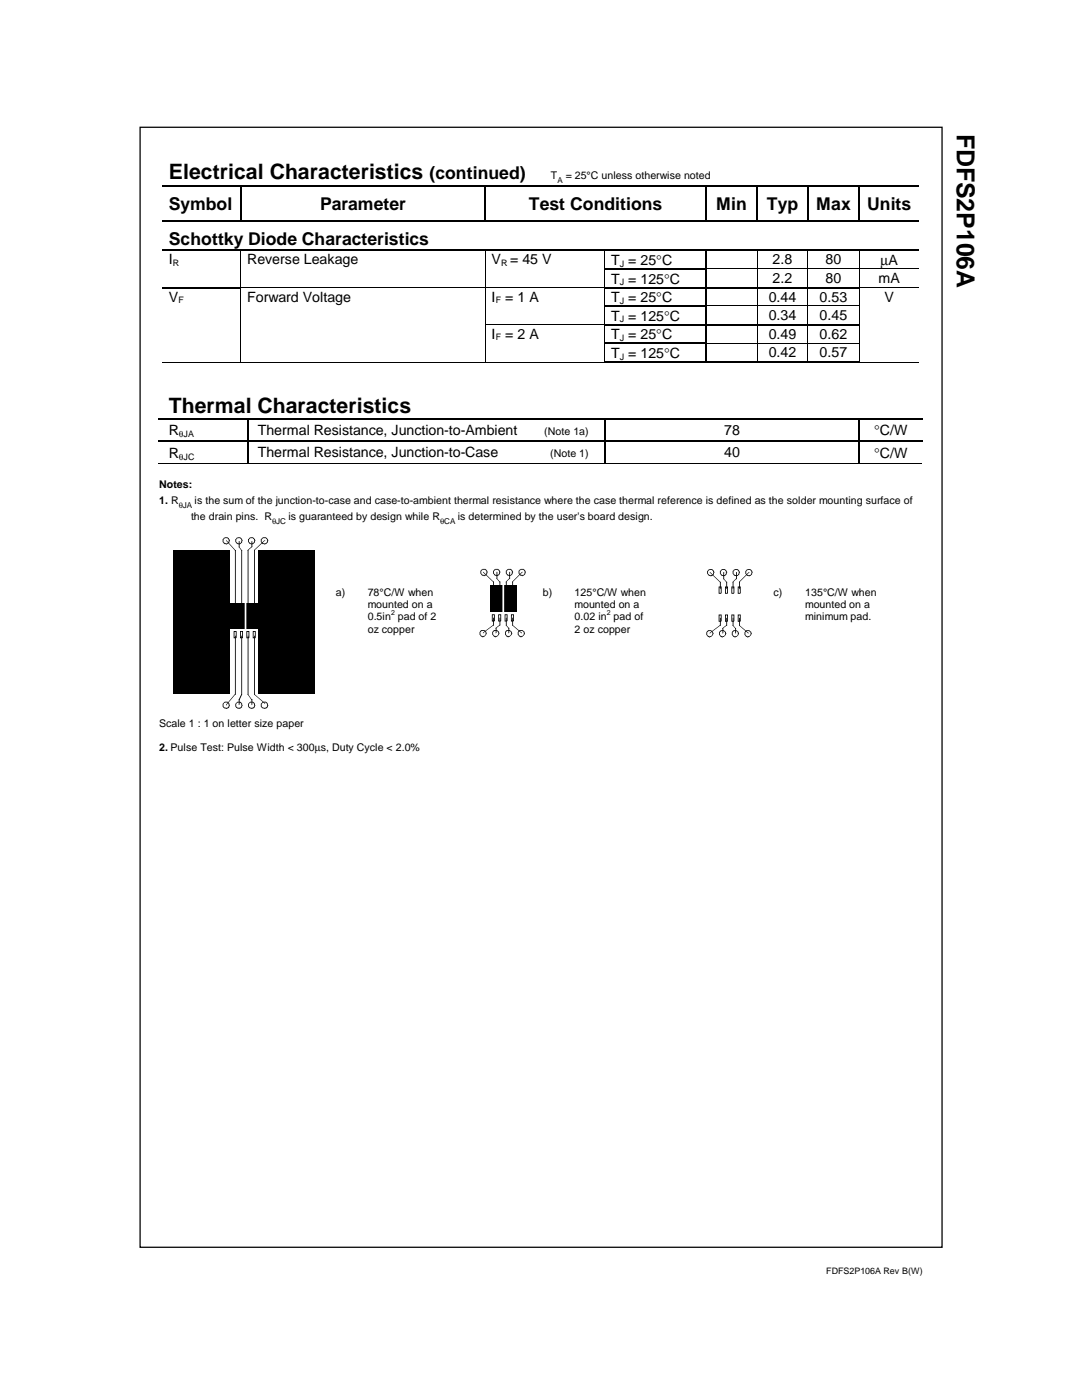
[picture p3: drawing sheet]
<svg xmlns="http://www.w3.org/2000/svg" width="216mm" height="279mm" viewBox="0 0 216 279" stroke-linecap="round" stroke-linejoin="round" font-family="sans-serif">
<g fill="none" stroke="#000" stroke-width=".25">
<path d="M28 25.4h160v223.5h-160zM32.3 37.1h15.6M48.1 37.2v6.9M48.2 37.1h48.5M96.8 37.2v6.9M97 37.1h43.8M140.9 37.2v6.9M141 37.1h9.9M151.1 37.2v6.9M151.2 37.1h9.9M161.2 37.2v6.9M161.3 37.1h10"/>
<path d="M171.4 37.2v6.9M171.5 37.1h11.9M32.3 44.2h15.6M32.3 50h15.7M32.3 57.4h15.7M48.2 44.2h48.5M48.2 50h48.5M97 44.2h43.8M97 50h23.6M120.7 53.7h20.1M120.7 57.4h20.1M120.8 50h20"/>
<path d="M140.9 50.1v3.5M140.9 53.8v3.5M140.9 57.5v3.5M141 44.2h9.9M141 50h10M141 57.4h10M151.2 44.2h9.9M151.2 50h9.9M151.2 57.4h9.9M161.3 44.2h10M161.4 50h9.9M161.4 57.4h9.9"/>
<path d="M171.5 44.2h11.9M171.6 50h11.8M120.7 61.1h20.1M120.7 64.8h20.1M120.7 68.5h20.1M120.7 72.3h20.1M140.9 61.2v3.5M140.9 64.9v3.5M140.9 68.7v3.5M141 64.8h10M141 72.3h10M151.2 64.8h9.9"/>
<path d="M151.2 72.3h9.9M161.4 64.8h9.9M161.4 72.3h9.9M31.6 83.6h17.8M31.6 88.1h17.8M49.5 83.7v4.3M49.5 88.2v4.3M49.7 83.6h70.8M49.7 88.1h70.8M120.7 83.7v4.3M120.7 88.2v4.3M120.8 83.6h50.5"/>
<path d="M120.8 88.1h50.5M171.5 83.7v4.3M171.5 88.2v4.3M171.6 83.6h12.4M171.6 88.1h12.4"/>
</g>
<g fill="#000">
<path d="M47.9 37h.3v.2h-.3zM96.7 37h.3v.2h-.3zM140.8 37h.2v.2h-.2zM150.9 37h.3v.2h-.3zM161.1 37h.2v.2h-.2zM171.3 37h.2v.2h-.2zM47.9 44.1h.3v.2h-.3zM48 49.8h.2v.3h-.2zM48 53.6h.1v.2h-.1zM48 57.3h.1v.2h-.1zM96.7 44.1h.3v.2h-.3zM96.7 49.8h.3v.3h-.3z"/>
<path d="M96.7 53.6h.2v.2h-.2zM96.7 57.3h.2v.2h-.2zM120.6 49.8h.2v.3h-.2zM120.6 53.6h.1v.2h-.1zM120.6 57.3h.1v.2h-.1zM140.8 44.1h.2v.2h-.2zM140.8 49.8h.2v.3h-.2zM140.8 53.6h.2v.2h-.2zM140.8 57.3h.2v.2h-.2zM150.9 44.1h.3v.2h-.3zM151 49.8h.2v.3h-.2zM151 53.6h.1v.2h-.1z"/>
<path d="M151 57.3h.2v.2h-.2zM161.1 44.1h.2v.2h-.2zM161.1 49.8h.3v.3h-.3zM161.1 53.6h.2v.2h-.2zM161.1 57.3h.3v.2h-.3zM171.3 44.1h.2v.2h-.2zM171.3 49.8h.3v.3h-.3zM171.3 53.6h.2v.2h-.2zM171.3 57.3h.2v.2h-.2zM48 61h.1v.2h-.1zM48 64.7h.1v.2h-.1zM48 68.4h.1v.3h-.1z"/>
<path d="M48 72.2h.1v.1h-.1zM96.7 61h.2v.2h-.2zM96.7 64.7h.2v.2h-.2zM96.7 68.4h.2v.3h-.2zM96.7 72.2h.2v.1h-.2zM120.6 61h.1v.2h-.1zM120.6 64.7h.1v.2h-.1zM120.6 68.4h.1v.3h-.1zM120.6 72.2h.1v.1h-.1zM140.8 61h.2v.2h-.2zM140.8 64.7h.2v.2h-.2zM140.8 68.4h.2v.3h-.2z"/>
<path d="M140.8 72.2h.2v.2h-.2zM151 61h.1v.2h-.1zM151 64.7h.2v.2h-.2zM151 68.4h.1v.3h-.1zM151 72.2h.2v.2h-.2zM161.1 61h.2v.2h-.2zM161.1 64.7h.3v.2h-.3zM161.1 68.4h.2v.3h-.2zM161.1 72.2h.3v.2h-.3zM171.3 61h.2v.2h-.2zM171.3 64.7h.2v.2h-.2zM171.3 68.4h.2v.3h-.2z"/>
<path d="M171.3 72.2h.2v.1h-.2zM49.4 83.4h.3v.3h-.3zM49.4 88h.3v.2h-.3zM49.4 92.5h.2v.1h-.2zM120.5 83.4h.3v.3h-.3zM120.5 88h.3v.2h-.3zM120.5 92.5h.2v.1h-.2zM171.3 83.4h.3v.3h-.3zM171.3 88h.3v.2h-.3zM171.3 92.5h.2v.1h-.2z"/>
</g>
<g fill="none" stroke="#000" stroke-width=".2">
<path d="M48.1 50.1v3.5M48.1 53.8v3.5M48.1 57.5v3.5M48.1 57.4h48.6M96.8 50.1v3.5M96.8 53.8v3.5M96.8 57.5v3.5M96.9 57.4h23.7M120.7 50.1v3.5M120.7 53.8v3.5M120.7 57.5v3.5M141 53.6h10"/>
<path d="M151.1 50.1v3.5M151.1 53.8v3.5M151.1 57.5v3.5M151.1 53.6h10M161.2 50.1v3.5M161.2 53.8v3.5M161.2 57.5v3.5M161.3 53.6h10M171.4 50.1v3.5M171.4 53.8v3.5M171.4 57.5v3.5M171.5 53.6h11.9"/>
<path d="M171.5 57.4h11.9M32.3 72.3h15.7M48.1 61.2v3.5M48.1 64.9v3.5M48.1 68.7v3.5M48.1 72.3h48.6M96.8 61.2v3.5M96.8 64.9v3.5M96.8 68.7v3.5M96.9 64.8h23.7M96.9 72.3h23.7M120.7 61.2v3.5"/>
<path d="M120.7 64.9v3.5M120.7 68.7v3.5M141 61h10M141 68.5h10M151.1 61.2v3.5M151.1 64.9v3.5M151.1 68.7v3.5M151.1 61h10M151.1 68.5h10M161.2 61.2v3.5M161.2 64.9v3.5M161.2 68.7v3.5"/>
<path d="M161.3 61h10M161.3 68.5h10M171.4 61.2v3.5M171.4 64.9v3.5M171.4 68.7v3.5M171.5 72.3h11.9M31.6 92.5h17.8M49.6 92.5h70.9M120.7 92.5h50.6M171.5 92.5h12.5"/>
</g>
<path d="M44.7 107.5l.1-.2h.6l.4 .4v.5l-.4 .4h-.6l-.3-.4v-.5z" fill-rule="evenodd" fill="#fff"/>
<path d="M44.4 107.6l.4-.4 .6 .1a.62 .62 0 0 1 .4 .9l-.5 .4a.61 .61 0 0 1-.7-.1 .61 .61 0 0 1-.2-.6h.2l.2 .4a.49 .49 0 0 0 .6 .2 .49 .49 0 0 0 .2-.6v-.2l-.2-.3h-.6l-.2 .3v.2h-.2z" fill="#000"/>
<path d="M47 107.7l.4-.4h.6l.3 .4v.5l-.3 .4h-.6l-.4-.4z" fill-rule="evenodd" fill="#fff"/>
<path d="M47 107.6l.4-.4 .6 .1a.62 .62 0 0 1 .3 .9l-.5 .4a.61 .61 0 0 1-.6-.1 .61 .61 0 0 1-.2-.6h.1l.2 .4a.49 .49 0 0 0 .6 .2 .49 .49 0 0 0 .2-.6v-.2l-.2-.3h-.5l-.3 .3v.2h-.1z" fill="#000"/>
<path d="M49.8 107.5l.1-.2h.6l.4 .4v.5l-.4 .4h-.6l-.3-.4v-.5z" fill-rule="evenodd" fill="#fff"/>
<path d="M49.5 107.6l.4-.4 .6 .1a.62 .62 0 0 1 .4 .9l-.6 .4a.61 .61 0 0 1-.6-.1 .61 .61 0 0 1-.2-.6h.2l.1 .4a.49 .49 0 0 0 .6 .2 .49 .49 0 0 0 .3-.6v-.2l-.3-.3h-.5l-.2 .3v.2h-.2z" fill="#000"/>
<path d="M52.3 107.5l.2-.2h.6l.3 .4v.5l-.3 .4h-.6l-.4-.4v-.5z" fill-rule="evenodd" fill="#fff"/>
<path d="M52 107.6l.5-.4 .6 .1a.62 .62 0 0 1 .3 .9l-.5 .4a.62 .62 0 0 1-.6-.1 .62 .62 0 0 1-.3-.6h.2v.3l.3 .1a.58 .58 0 0 0 .9-.5l-.4-.4h-.5l-.3 .3v.2h-.2z" fill="#000"/>
<path d="M46.7 120.7h.4v1.3h-.4z" fill-rule="evenodd" fill="#fff"/>
<path d="M46.6 120.6l.1 .2 .1-.1v1.3l-.1-.1h.4l-.1 .1v-1.3l.1 .1h-.4v-.2h.5l-.1 1.4h-.5z" fill="#000"/>
<path d="M48 120.7h.4v1.3h-.4z" fill-rule="evenodd" fill="#fff"/>
<path d="M47.9 120.6l.1 .2 .1-.1v1.3l-.1-.1h.4l-.1 .1v-1.3l.1 .1h-.4v-.2h.5l-.1 1.4h-.5z" fill="#000"/>
<path d="M49.2 120.7h.5v1.3h-.5z" fill-rule="evenodd" fill="#fff"/>
<path d="M49.2 120.6v.2l.1-.1v1.3l-.1-.1h.5l-.1 .1v-1.3l.1 .1h-.5v-.2h.6l-.1 1.4h-.5z" fill="#000"/>
<path d="M50.5 120.7h.4v1.3h-.4z" fill-rule="evenodd" fill="#fff"/>
<path d="M45.1 107.8l1.9 2v.1zM47.6 108h.2l-.1 1.3zM47.6 109.1l.7 .7-.1 .1zM49.4 109.8l.9-.7-.8 .8zM50.2 108h.1v1.3zM50.7 109.8l2.1-2h.1l-2.1 2.1zM46.9 109.8h.1v11.3zM48.1 109.8h.2l-.1 11.3zM49.4 109.8h.2l-.1 11.3zM50.4 120.6l.1 .2 .1-.1v1.3l-.1-.1h.4v.1v-1.3v.1h-.4v-.2h.5l-.1 1.4h-.5zM50.7 109.8h.2l-.1 11.3z" fill="#000"/>
<path d="M48.6 118.6l.3 .1v10.8l-.2 .2-.1-.1z" fill="#fff"/>
<path d="M34.6 109.8h11.2v28.6h-11.2zM51.6 109.8h11.2v28.6h-11.2zM45.2 120.4h7.5v5h-7.5z" fill="#000"/>
<path d="M48.8 118.7h.4v10.8l-.2 .2-.2-.1z" fill="#fff"/>
<path d="M46.7 126h.4v1.3h-.4z" fill-rule="evenodd" fill="#fff"/>
<path d="M46.6 125.9l.1 .2 .1-.1v1.3l-.1-.1h.4l-.1 .1v-1.3l.1 .1h-.4v-.2h.5l-.1 1.5h-.5z" fill="#000"/>
<path d="M48 126h.4v1.3h-.4z" fill-rule="evenodd" fill="#fff"/>
<path d="M47.9 125.9l.1 .2 .1-.1v1.3l-.1-.1h.4l-.1 .1v-1.3l.1 .1h-.4v-.2h.5l-.1 1.5h-.5z" fill="#000"/>
<path d="M49.2 126h.5v1.3h-.5z" fill-rule="evenodd" fill="#fff"/>
<path d="M49.2 125.9v.2l.1-.1v1.3l-.1-.1h.5l-.1 .1v-1.3l.1 .1h-.5v-.2h.6l-.1 1.5h-.5z" fill="#000"/>
<path d="M50.5 126h.4v1.3h-.4z" fill-rule="evenodd" fill="#fff"/>
<path d="M50.4 125.9l.1 .2 .1-.1v1.3l-.1-.1h.4v.1v-1.3v.1h-.4v-.2h.5l-.1 1.5h-.5z" fill="#000"/>
<path d="M44.7 140.3l.1-.2h.6l.4 .4v.6l-.4 .3h-.6l-.3-.3v-.6z" fill-rule="evenodd" fill="#fff"/>
<path d="M44.8 140l.6 .1a.71 .71 0 0 1 .1 1.3 .71 .71 0 0 1-1.1-.6h.2v.2l.5 .3 .5-.2 .1-.4-.3-.5h-.6l-.2 .3v.3h-.2v-.3z" fill="#000"/>
<path d="M47 140.5l.4-.4h.6l.3 .4v.6l-.3 .3h-.6l-.4-.3z" fill-rule="evenodd" fill="#fff"/>
<path d="M47.4 140l.6 .1a.71 .71 0 0 1 .1 1.3 .71 .71 0 0 1-1.1-.6h.1v.2l.5 .3 .5-.2 .1-.4-.3-.5h-.5l-.3 .3v.3h-.1v-.3z" fill="#000"/>
<path d="M49.8 140.3l.1-.2h.6l.4 .4v.6l-.4 .3h-.6l-.3-.3v-.6z" fill-rule="evenodd" fill="#fff"/>
<path d="M49.9 140l.6 .1a.71 .71 0 0 1 .1 1.3 .71 .71 0 0 1-1.1-.6h.2v.2l.5 .3 .5-.2 .1-.4-.4-.5h-.5l-.2 .3v.3h-.2v-.3z" fill="#000"/>
<path d="M52.3 140.3l.2-.2h.6l.3 .4v.6l-.3 .3h-.6l-.4-.3v-.6z" fill-rule="evenodd" fill="#fff"/>
<path d="M46.9 126.9h.1v11.8zM46.9 138.5l.1 .1-1.9 2.2v-.2zM48.1 138.5l.2 .1-.5 1.1-.2 .1zM48.1 126.9h.2l-.1 11.8zM49.4 126.9h.2l-.1 11.8zM49.4 138.5l.9 1.1v.2zM50.7 126.9h.2l-.1 11.8zM50.7 138.5l2.2 1.9-.1 .1zM47.6 139.5h.2l-.1 1.2zM50.2 139.5h.1v1.2zM52.5 140l.6 .1a.7 .7 0 0 1 .3 1 .7 .7 0 0 1-1 .2l-.4-.2v-.3h.2l.3 .4 .3 .1 .3-.1 .3-.4-.4-.6h-.5l-.3 .3v.3h-.2v-.3z" fill="#000"/>
<path d="M95.8 126.2l.3-.4h.6l.3 .4v.5l-.3 .4h-.6l-.3-.4z" fill-rule="evenodd" fill="#fff"/>
<path d="M95.8 126l.2-.3 .7 .1a.73 .73 0 0 1 .3 .9l-.6 .4a.56 .56 0 0 1-.7-.4v-.3h.2v.3l.5 .3 .5-.3 .1-.3-.4-.5h-.5l-.2 .3v.2h-.2z" fill="#000"/>
<path d="M98.4 126.1l.3-.3h.5l.4 .4v.5l-.4 .4h-.5l-.4-.4z" fill-rule="evenodd" fill="#fff"/>
<path d="M98.3 126l.3-.3 .6 .1a.73 .73 0 0 1 .4 .9l-.6 .4a.56 .56 0 0 1-.8-.4v-.3h.2v.3l.5 .3 .5-.3 .1-.3-.3-.5h-.5l-.3 .3v.2h-.2z" fill="#000"/>
<path d="M100.9 126.1l.3-.3h.6l.3 .4v.5l-.3 .4h-.6l-.3-.4z" fill-rule="evenodd" fill="#fff"/>
<path d="M101 125.8h.8a.73 .73 0 0 1 .3 .9l-.6 .4a.56 .56 0 0 1-.7-.4v-.3h.1v.3l.5 .3 .6-.3v-.3l-.3-.5h-.5l-.3 .3v.2h-.1v-.2z" fill="#000"/>
<path d="M103.5 126.1l.2-.3h.6l.4 .4v.5l-.4 .4h-.6l-.3-.4z" fill-rule="evenodd" fill="#fff"/>
<path d="M103.6 125.7l.7 .1a.73 .73 0 0 1 .4 .9l-.6 .4a.56 .56 0 0 1-.8-.4v-.3h.2v.3l.4 .3 .6-.3 .1-.4-.4-.4h-.5l-.2 .3v.2h-.2l.1-.4z" fill="#000"/>
<path d="M96 113.9l.3-.3h.6l.3 .4v.6l-.3 .3h-.6l-.4-.3z" fill-rule="evenodd" fill="#fff"/>
<path d="M96.1 113.6h.8a.62 .62 0 0 1 .3 1l-.5 .3a.61 .61 0 0 1-.6-.1 .61 .61 0 0 1-.2-.6h.1l.2 .4a.49 .49 0 0 0 .6 .2 .49 .49 0 0 0 .2-.6l.1-.1-.3-.4h-.5l-.3 .3v.2h-.1v-.3z" fill="#000"/>
<path d="M98.7 113.8l.1-.2h.6l.4 .4v.6l-.4 .3h-.6l-.3-.3v-.6z" fill-rule="evenodd" fill="#fff"/>
<path d="M98.7 113.6h.7a.62 .62 0 0 1 .4 1l-.6 .3a.61 .61 0 0 1-.6-.1 .61 .61 0 0 1-.2-.6h.2l.1 .4a.49 .49 0 0 0 .6 .2 .49 .49 0 0 0 .3-.6l.1-.1-.4-.4h-.5l-.2 .3v.2h-.2v-.3z" fill="#000"/>
<path d="M101 114l.4-.4h.6l.3 .4v.6l-.3 .3h-.6l-.4-.3z" fill-rule="evenodd" fill="#fff"/>
<path d="M100.9 113.9l.5-.4 .6 .1a.62 .62 0 0 1 .3 1l-.5 .3a.61 .61 0 0 1-.6-.1 .61 .61 0 0 1-.3-.6h.2l.2 .4a.49 .49 0 0 0 .6 .2 .49 .49 0 0 0 .2-.6l.1-.1-.3-.4h-.5l-.3 .3v.2h-.2z" fill="#000"/>
<path d="M103.7 113.8l.2-.2h.6l.3 .4v.6l-.3 .3h-.6l-.3-.3v-.6z" fill-rule="evenodd" fill="#fff"/>
<path d="M103.7 113.6h.8a.62 .62 0 0 1 .3 1l-.5 .3a.61 .61 0 0 1-.6-.1 .61 .61 0 0 1-.2-.6h.1l.2 .4a.49 .49 0 0 0 .6 .2 .49 .49 0 0 0 .3-.6v-.1l-.3-.4h-.5l-.3 .3v.2h-.1v-.3z" fill="#000"/>
<path d="M98.2 117.1h.5v1.3h-.5z" fill-rule="evenodd" fill="#fff"/>
<path d="M98.1 117l.1 .2 .1-.1v1.3l-.1-.1h.5l-.1 .1v-1.3l.1 .1h-.5v-.2h.5v1.4h-.6z" fill="#000"/>
<path d="M99.5 117.1h.4v1.3h-.4z" fill-rule="evenodd" fill="#fff"/>
<path d="M99.4 117l.1 .2 .1-.1v1.3l-.1-.1h.4l-.1 .1v-1.3l.1 .1h-.4v-.2h.5l-.1 1.4h-.5z" fill="#000"/>
<path d="M100.8 117.1h.4v1.3h-.4z" fill-rule="evenodd" fill="#fff"/>
<path d="M100.7 117l.1 .2 .1-.1v1.3l-.1-.1h.4l-.1 .1v-1.3l.1 .1h-.4v-.2h.5l-.1 1.4h-.5z" fill="#000"/>
<path d="M102 117.1h.5v1.3h-.5z" fill-rule="evenodd" fill="#fff"/>
<path d="M98.4 116.1h.2l-.1 1.4zM96.4 114.1l2.2 2.1h-.2zM99.1 115.4l.7 .7v.1zM99.1 114.1h.1v1.5zM99.7 116.1h.1v1.4zM100.9 116.1h.2l-.1 1.4zM101.6 115.4l.2 .1-.9 .7v-.1zM101.6 114.1h.2l-.1 1.5zM102 117v.2l.1-.1v1.3l-.1-.1h.5l-.1 .1v-1.3l.1 .1h-.5v-.2h.5v1.4h-.5zM102.2 116.1h.2l-.1 1.4zM104.2 114.1l.1 .1-2.1 2v-.1z" fill="#000"/>
<path d="M98.2 122.7h.5v1.3h-.5z" fill-rule="evenodd" fill="#fff"/>
<path d="M98.1 122.6l.1 .2 .1-.1v1.3l-.1-.1h.5l-.1 .1v-1.3l.1 .1h-.5v-.2h.5v1.4h-.6z" fill="#000"/>
<path d="M99.5 122.7h.4v1.3h-.4z" fill-rule="evenodd" fill="#fff"/>
<path d="M99.4 122.6l.1 .2 .1-.1v1.3l-.1-.1h.4l-.1 .1v-1.3l.1 .1h-.4v-.2h.5l-.1 1.4h-.5z" fill="#000"/>
<path d="M100.8 122.7h.4v1.3h-.4z" fill-rule="evenodd" fill="#fff"/>
<path d="M100.7 122.6l.1 .2 .1-.1v1.3l-.1-.1h.4l-.1 .1v-1.3l.1 .1h-.4v-.2h.5l-.1 1.4h-.5z" fill="#000"/>
<path d="M102 122.7h.5v1.3h-.5z" fill-rule="evenodd" fill="#fff"/>
<path d="M97.8 116.9h5.3v5.2h-5.3zM96.4 126.2l2.2-1.5-2.2 1.7zM98.4 123.3h.2l-.1 1.6zM98.9 125.3h.2l-.1 1.1zM98.9 125.3l.9-.6-.8 .8zM99.7 123.3h.1v1.6zM100.9 123.3h.2l-.1 1.6zM101.4 125.3h.2l-.1 1.1zM100.9 124.7l.7 .6-.1 .2zM102 122.6v.2l.1-.1v1.3l-.1-.1h.5l-.1 .1v-1.3l.1 .1h-.5v-.2h.5v1.4h-.5zM102.2 124.7l2 1.6-.2 .1zM102.2 123.3h.2l-.1 1.6z" fill="#000"/>
<path d="M100.3 116.3l.3 .1v10.8l-.2 .1h-.1z" fill="#fff"/>
<path d="M141 126.2l.4-.3h.6l.3 .3v.6l-.3 .3h-.6l-.4-.3z" fill-rule="evenodd" fill="#fff"/>
<path d="M141 126l.3-.2 .7 .1a.73 .73 0 0 1 .3 .8l-.6 .4a.56 .56 0 0 1-.8-.4v-.3h.2v.3l.5 .3 .5-.3 .1-.3-.3-.5h-.5l-.3 .3v.2h-.2z" fill="#000"/>
<path d="M143.6 126.2l.3-.3h.6l.3 .3v.6l-.3 .3h-.6l-.3-.3z" fill-rule="evenodd" fill="#fff"/>
<path d="M143.6 126l.2-.2 .7 .1a.73 .73 0 0 1 .3 .8l-.6 .4a.56 .56 0 0 1-.7-.4v-.3h.2v.3l.5 .3h.2l.4-.6-.4-.5h-.5l-.2 .3v.2h-.2z" fill="#000"/>
<path d="M146.3 126l.1-.1h.6l.4 .3v.6l-.4 .3h-.6l-.3-.3v-.6z" fill-rule="evenodd" fill="#fff"/>
<path d="M146.1 126l.3-.2 .6 .1a.73 .73 0 0 1 .4 .8l-.6 .4a.56 .56 0 0 1-.8-.4v-.3h.2v.3l.5 .3h.3l.3-.6-.3-.5h-.6l-.2 .3v.2h-.2z" fill="#000"/>
<path d="M148.6 126.2l.4-.3h.6l.3 .3v.6l-.3 .3h-.6l-.4-.3z" fill-rule="evenodd" fill="#fff"/>
<path d="M148.6 126l.3-.2 .7 .1a.73 .73 0 0 1 .3 .8l-.6 .4a.56 .56 0 0 1-.7-.4v-.3h.1v.3l.5 .3h.3l.3-.6-.3-.5h-.5l-.3 .3v.2h-.1z" fill="#000"/>
<path d="M141.2 114l.3-.3h.6l.4 .3v.6l-.4 .3h-.6l-.3-.3z" fill-rule="evenodd" fill="#fff"/>
<path d="M141.1 113.9l.4-.3 .6 .1a.62 .62 0 0 1 .4 .9l-.5 .3a.61 .61 0 0 1-.7 0 .61 .61 0 0 1-.2-.6h.2l.2 .4a.49 .49 0 0 0 .5 .1 .49 .49 0 0 0 .3-.5l.1-.1-.4-.5h-.5l-.2 .3v.3h-.2z" fill="#000"/>
<path d="M143.9 113.8l.2-.1h.6l.3 .3v.6l-.3 .3h-.6l-.4-.3v-.6z" fill-rule="evenodd" fill="#fff"/>
<path d="M143.7 113.9l.4-.3 .6 .1a.62 .62 0 0 1 .3 .9l-.5 .3a.61 .61 0 0 1-.6 0 .61 .61 0 0 1-.2-.6h.1l.2 .4a.49 .49 0 0 0 .6 .1 .49 .49 0 0 0 .2-.5v-.3l-.2-.3h-.5l-.3 .3v.3h-.1z" fill="#000"/>
<path d="M146.3 114l.3-.3h.6l.3 .3v.6l-.3 .3h-.6l-.3-.3z" fill-rule="evenodd" fill="#fff"/>
<path d="M146.2 113.9l.4-.3 .6 .1a.62 .62 0 0 1 .3 .9l-.5 .3a.61 .61 0 0 1-.6 0 .61 .61 0 0 1-.2-.6h.2l.1 .4a.49 .49 0 0 0 .6 .1 .49 .49 0 0 0 .3-.5l.1-.1-.4-.5h-.5l-.2 .3v.3h-.2z" fill="#000"/>
<path d="M148.8 114l.4-.3h.5l.4 .3v.6l-.4 .3h-.5l-.4-.3z" fill-rule="evenodd" fill="#fff"/>
<path d="M148.7 113.9l.5-.3 .5 .1a.62 .62 0 0 1 .4 .9l-.5 .3a.61 .61 0 0 1-.7 0 .61 .61 0 0 1-.2-.6h.2l.2 .4a.49 .49 0 0 0 .6 .1 .49 .49 0 0 0 .2-.5v-.3l-.2-.3h-.5l-.3 .3v.3h-.2z" fill="#000"/>
<path d="M143.5 117.1h.4v1.3h-.4z" fill-rule="evenodd" fill="#fff"/>
<path d="M143.4 117.1l.1 .1 .1-.1v1.3l-.1-.1h.4l-.1 .1v-1.3l.1 .1h-.4v-.1h.5l-.1 1.4h-.5z" fill="#000"/>
<path d="M144.8 117.1h.4v1.3h-.4z" fill-rule="evenodd" fill="#fff"/>
<path d="M144.7 117.1l.1 .1v-.1v1.3v-.1h.4l-.1 .1v-1.3l.1 .1h-.4v-.1h.5l-.1 1.4h-.5z" fill="#000"/>
<path d="M146 117.1h.4v1.3h-.4z" fill-rule="evenodd" fill="#fff"/>
<path d="M145.9 117.1l.1 .1 .1-.1v1.3l-.1-.1h.4v.1v-1.3v.1h-.4v-.1h.5l-.1 1.4h-.5z" fill="#000"/>
<path d="M147.3 117.1h.4v1.3h-.4z" fill-rule="evenodd" fill="#fff"/>
<path d="M143.7 116.1h.1l-.1 1.5zM141.6 114.2l2.2 2-.1 .1zM144.3 115.4l.8 .7-.1 .2zM144.3 114.2h.2l-.1 1.4zM144.9 116.1h.2l-.1 1.5zM146.2 116.1h.2l-.1 1.5zM146.9 115.4l.1 .1-.8 .8v-.2zM146.9 114.2h.1v1.4zM147.2 117.1l.1 .1 .1-.1v1.3l-.1-.1h.4l-.1 .1v-1.3l.1 .1h-.4v-.1h.5l-.1 1.4h-.5zM147.5 116.1h.1l-.1 1.5zM149.4 114.2l.2 .1-2.1 2v-.2z" fill="#000"/>
<path d="M143.5 122.7h.4v1.3h-.4z" fill-rule="evenodd" fill="#fff"/>
<path d="M143.4 122.6l.1 .2 .1-.1v1.3l-.1-.1h.4l-.1 .1v-1.3l.1 .1h-.4v-.2h.5l-.1 1.5h-.5z" fill="#000"/>
<path d="M144.8 122.7h.4v1.3h-.4z" fill-rule="evenodd" fill="#fff"/>
<path d="M144.7 122.6l.1 .2v-.1v1.3v-.1h.4l-.1 .1v-1.3l.1 .1h-.4v-.2h.5l-.1 1.5h-.5z" fill="#000"/>
<path d="M146 122.7h.4v1.3h-.4z" fill-rule="evenodd" fill="#fff"/>
<path d="M145.9 122.6l.1 .2 .1-.1v1.3l-.1-.1h.4v.1v-1.3v.1h-.4v-.2h.5l-.1 1.5h-.5z" fill="#000"/>
<path d="M147.3 122.7h.4v1.3h-.4z" fill-rule="evenodd" fill="#fff"/>
<path d="M141.6 126.3l2.2-1.5-2.1 1.6zM143.7 123.3h.1l-.1 1.6zM144.2 125.3h.1l-.1 1.1zM144.2 125.3l.9-.5-.9 .7zM144.9 123.3h.2l-.1 1.6zM146.2 123.3h.2l-.1 1.6zM146.7 125.3h.2l-.1 1.1zM146.2 124.8l.7 .5-.1 .2zM147.2 122.6l.1 .2 .1-.1v1.3l-.1-.1h.4l-.1 .1v-1.3l.1 .1h-.4v-.2h.5l-.1 1.5h-.5zM147.5 124.8l1.9 1.6h-.2zM147.5 123.3h.1l-.1 1.6z" fill="#000"/>
<text font-size="5" x="190.9" y="26.7" transform="rotate(90 190.9 26.7)">FDFS2P106A</text>
<g font-size="4.2">
<text x="33.7" y="35.6">Electrical Characteristics</text>
<text x="33.7" y="82.5">Thermal Characteristics</text>
</g>
<g font-size="3.5">
<text x="85.7" y="35.6">(continued)</text>
<text x="33.7" y="41.9">Symbol</text>
<text x="63.9" y="41.9">Parameter</text>
<text x="105.5" y="41.9">Test Conditions</text>
<text x="142.9" y="41.9">Min</text>
<text x="153" y="41.9">Typ</text>
<text x="162.9" y="41.9">Max</text>
<text x="173" y="41.9">Units</text>
<text x="33.7" y="49">Schottky Diode Characteristics</text>
</g>
<g font-size="2.8">
<text x="33.7" y="52.7">I</text>
<text x="49.3" y="52.7">Reverse Leakage</text>
<text x="98.1" y="52.7">V = 45 V</text>
<text x="121.9" y="52.9">T = 25°C</text>
<text x="154.2" y="52.7">2.8</text>
<text x="164.7" y="52.7">80</text>
<text x="175.7" y="52.9">µA</text>
<text x="121.9" y="56.6">T = 125°C</text>
<text x="154.2" y="56.5">2.2</text>
<text x="164.7" y="56.5">80</text>
<text x="175.3" y="56.5">mA</text>
<text x="33.7" y="60.2">V</text>
<text x="49.3" y="60.2">Forward Voltage</text>
<text x="98.1" y="60.2">I = 1 A</text>
<text x="121.9" y="60.3">T = 25°C</text>
<text x="121.9" y="64">T = 125°C</text>
<text x="153.4" y="60.2">0.44</text>
<text x="153.4" y="63.9">0.34</text>
<text x="163.5" y="60.2">0.53</text>
<text x="163.5" y="63.9">0.45</text>
<text x="176.5" y="60.2">V</text>
<text x="98.1" y="67.6">I = 2 A</text>
<text x="121.9" y="67.7">T = 25°C</text>
<text x="121.9" y="71.5">T = 125°C</text>
<text x="153.4" y="67.6">0.49</text>
<text x="153.4" y="71.3">0.42</text>
<text x="163.5" y="67.6">0.62</text>
<text x="163.5" y="71.3">0.57</text>
<text x="33.7" y="86.9">R</text>
<text x="51.4" y="86.7">Thermal Resistance, Junction-to-Ambient</text>
<text x="144.5" y="86.7">78</text>
<text x="174.4" y="86.9">°C/W</text>
<text x="33.7" y="91.4">R</text>
<text x="51.4" y="91.3">Thermal Resistance, Junction-to-Case</text>
<text x="144.5" y="91.3">40</text>
<text x="174.4" y="91.4">°C/W</text>
</g>
<g font-size="2.1">
<text x="109.9" y="35.6">T</text>
<text x="112.9" y="35.6">= 25°C unless otherwise noted</text>
<text x="108.6" y="86.7">(Note 1a)</text>
<text x="109.8" y="91.3">(Note 1)</text>
<text x="31.8" y="97.3">Notes:</text>
<text x="31.8" y="100.5">1. R</text>
<text x="38.8" y="100.5">is the sum of the junction-to-case and case-to-ambient thermal resistance where the case thermal reference is defined as the solder mounting surface of</text>
<text x="38.1" y="103.7">the drain pins. R</text>
<text x="57.5" y="103.7">is guaranteed by design while R</text>
<text x="91.3" y="103.7">is determined by the user's board design.</text>
<text x="67" y="119">a)</text>
<text x="73.4" y="119">78°C/W when</text>
<text x="108.3" y="119">b)</text>
<text x="114.7" y="119">125°C/W when</text>
<text x="154.3" y="119">c)</text>
<text x="160.7" y="119">135°C/W when</text>
<text x="73.4" y="121.4">mounted on a</text>
<text x="73.4" y="123.8">0.5in pad of 2</text>
<text x="114.7" y="121.4">mounted on a</text>
<text x="114.7" y="123.8">0.02 in pad of</text>
<text x="160.7" y="121.4">mounted on a</text>
<text x="160.7" y="123.8">minimum pad.</text>
<text x="73.4" y="126.3">oz copper</text>
<text x="114.7" y="126.3">2 oz copper</text>
<text x="31.8" y="145.2">Scale 1 : 1 on letter size paper</text>
<text x="31.8" y="149.8">2. Pulse Test: Pulse Width &lt; 300µs, Duty Cycle &lt; 2.0%</text>
</g>
<g font-size="1.8">
<text x="34.5" y="53.1">R</text>
<text x="100" y="53.1">R</text>
<text x="123.7" y="53.2">J</text>
<text x="123.7" y="56.9">J</text>
<text x="35.6" y="60.5">F</text>
<text x="98.9" y="60.5">F</text>
<text x="123.7" y="60.7">J</text>
<text x="123.7" y="64.3">J</text>
<text x="98.9" y="67.9">F</text>
<text x="123.7" y="68.1">J</text>
<text x="123.7" y="71.8">J</text>
<text x="35.7" y="87.2">θJA</text>
<text x="35.7" y="91.7">θJC</text>
<text x="164.9" y="254.3">FDFS2P106A Rev B(W)</text>
</g>
<g font-size="1.6">
<text x="111.2" y="36.5">A</text>
<text x="35.7" y="101.4">θJA</text>
<text x="54.3" y="104.6">θJC</text>
<text x="87.8" y="104.6">θCA</text>
</g>
<g font-size="1.4">
<text x="78" y="122.8">2</text>
<text x="121.1" y="122.8">2</text>
</g>
</svg>
